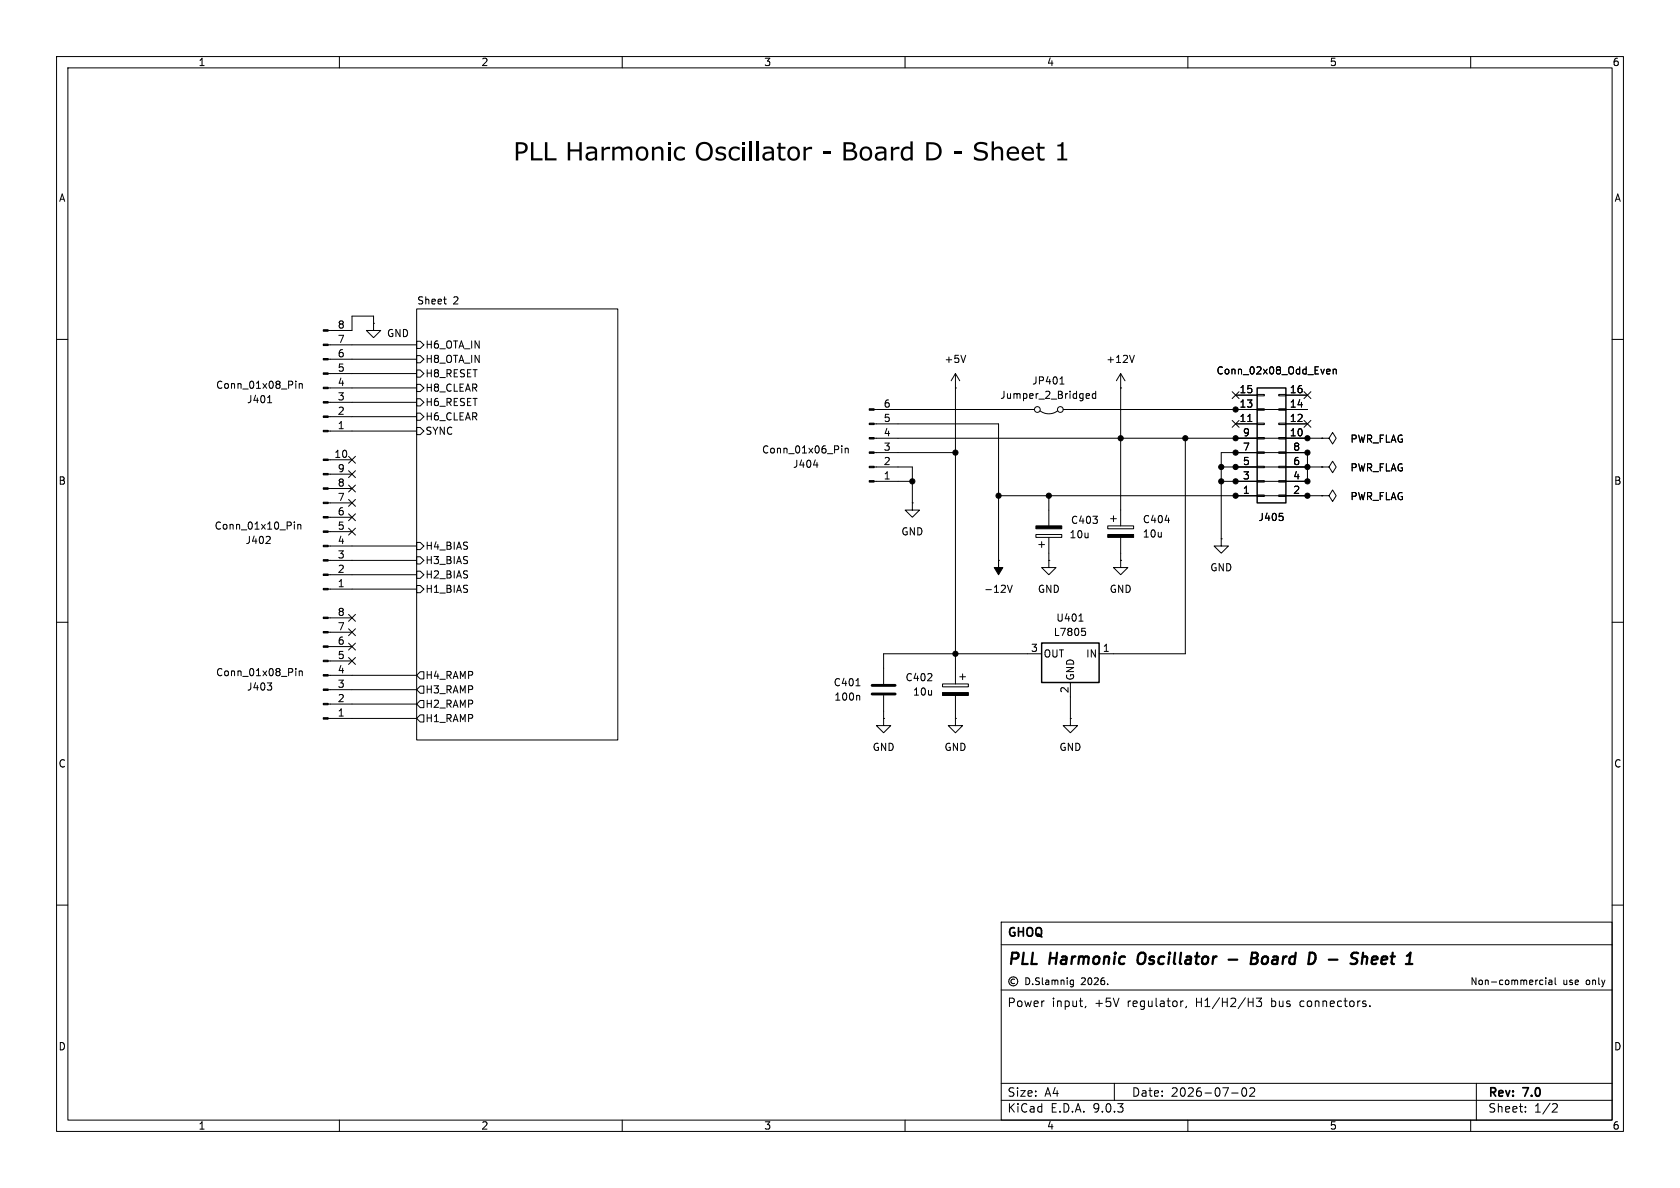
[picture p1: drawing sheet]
<svg xmlns="http://www.w3.org/2000/svg" width="297mm" height="210mm" viewBox="0 0 297 210" stroke-linecap="round" stroke-linejoin="round" font-family="sans-serif">
<g fill="none" stroke="#000" stroke-width=".18">
<path d="M10 10h277v190h-277zM12 12h273v186h-273zM60 10v2M110 10v2M160 10v2M210 10v2M260 10v2M66 57.2v1.2h1.3l-1.3 1.3-1.2-1.3h1.2M66 57.2h.1M66 57.2v-1.3h-3.8v2.5h-4.2M73.7 54.6h35.5v76.2h-35.5zM78.4 52.9h.5"/>
<path d="M78.8 53.7h.1M10 60h2M47.3 71.2h.7M52.3 67.4v.1M52.3 67.8v.9M52.9 67.8v.9M52.9 67.9l.2-.1 .3 .1v.8M58 76.2h15.7M58 73.7h15.7M58 71.1h15.7M58 68.6h15.7M58 66h15.7"/>
<path d="M58 63.5h15.7M58 61h15.7M73.7 70.5h.6l.6 .6-.6 .7h-.6zM73.7 65.4h.6l.6 .6-.6 .7h-.6zM73.7 60.3h.6l.6 .7-.6 .6h-.6zM73.7 62.9h.6l.6 .6-.6 .6h-.6zM73.7 73h.6l.6 .7-.6 .6h-.6zM73.7 67.9h.6l.6 .7-.6 .6h-.6zM73.7 75.6h.6l.6 .6-.6 .6h-.6zM148.8 78.8v.1M148.8 79.2v.9M149.4 79.2v.9"/>
<path d="M149.4 79.4l.2-.2 .3 .1 .1 .8M154.5 72.4h28.4M154.5 77.5h79.2M154.5 74.9h22v24.2M168.9 68.6h.1M168.9 66v54.9M168.9 66l.8 1.3M168.9 66l-.8 1.3M170.7 62.8l-.4 1.3M183.9 72.6a2.54 2.54 0 0 0 3 0M187.4 67.9h.7M187.6 66.8l.1-.2v1.3"/>
<path d="M188 72.4h43.1M192.1 70.4h.5M192.1 69.6h.3l.2 .3-.6 .1M193.7 69.6h-.4l-.2 .2 .1 .6h.5M193.7 69.2v1.2M198.1 68.6h.1M198.1 66l.8 1.3M198.1 66l-.7 1.3M198.1 66v27M200.5 62.8l-.4 1.3M209.5 77.5v38.1h-15.2M217.8 74.3l1.2 1.2"/>
<path d="M217.8 69.2l1.2 1.3M218.4 74.9h3.8M218.4 69.9h3.8M219 74.3l-1.2 1.2M219 69.2l-1.2 1.3M220.6 74.5h.7M222.2 79.9h1.3v.2h-1.3zM222.2 77.3h1.3v.3h-1.3zM222.2 74.8h1.3v.3h-1.3zM222.2 72.3h1.3v.2h-1.3zM222.2 69.7h1.3v.3h-1.3zM226.1 79.9h1.2v.2h-1.2z"/>
<path d="M226.1 77.3h1.2v.3h-1.2zM226.1 74.8h1.2v.3h-1.2zM226.1 72.3h1.2v.2h-1.2zM226.1 69.7h1.2v.3h-1.2zM227.3 74.9h3.8M227.3 69.9h3.8M230.5 69.2l1.2 1.3M230.5 74.3l1.2 1.2M231.7 69.2l-1.2 1.3M231.7 74.3l-1.2 1.2M233.7 77.5h1.2l.7-1 .6 1-.6 1-.7-1M233.7 77.5h.1"/>
<path d="M234.7 65.3h.4v.3l-.6 .1M235.1 66.1h-.4M235.7 65.4l.2-.1h.3v.8M235.7 65.3v.8M285 60h2M47.7 94.9l.1 .2-.1 .3-.7 .7h.8M52 92.3v.1M52 92.7v.8M52.6 92.7v.8M52.6 92.8l.2-.1 .3 .1 .1 .7M58 99.1h15.7M58 96.5h15.7"/>
<path d="M58 94h4.2M58 91.4h4.2M58 88.9h4.2M58 86.4h4.2M58 83.8h4.2M58 81.3h4.2M61.6 88.3l1.2 1.2M61.6 93.4l1.2 1.2M61.6 83.2l1.2 1.2M61.6 90.8l1.2 1.2M61.6 80.7l1.2 1.2M61.6 85.8l1.2 1.2"/>
<path d="M62.8 88.3l-1.2 1.2M62.8 93.4l-1.2 1.2M62.8 83.2l-1.2 1.2M62.8 90.8l-1.2 1.2M62.8 80.7l-1.2 1.2M62.8 85.8l-1.2 1.2M73.7 98.4h.6l.6 .7-.6 .6h-.6zM73.7 95.9h.6l.6 .6-.6 .7h-.6zM143.8 82.2h.8M154.5 85.1h6.8M154.5 82.6h6.8v6.3M154.5 80h14.4"/>
<path d="M161.3 88.9v1.3h-1.3l1.3 1.2 1.3-1.2h-1.3M161.3 88.9h.1M176.5 99.1h.1M176.5 87.6h57.2M183.1 94.5h4.6v.5h-4.6zM183.6 96.3h1.1M184.1 95.8v1M185.4 99.1v1.2h1.3l-1.3 1.3-1.3-1.3h1.3M185.4 99.1h.1M185.4 87.6v5.4M185.4 95v4.1M195.8 93h4.6v.5h-4.6z"/>
<path d="M196.3 91.7h1.1M196.8 91.2v1M198.1 99.1v1.2h1.3l-1.3 1.3-1.3-1.3h1.3M198.1 99.1h.1M198.1 95v4.1M206 92h.8M215.9 95.3v1.2h1.3l-1.3 1.3-1.3-1.3h1.3M215.9 95.3h.1M215.9 85.1h15.2v-5.1h-15.2v15.3M215.9 82.6h17.8M222.2 87.5h1.3v.3h-1.3zM222.2 85h1.3v.2h-1.3z"/>
<path d="M222.2 82.4h1.3v.3h-1.3zM226.1 87.5h1.2v.3h-1.2zM226.1 85h1.2v.2h-1.2zM226.1 82.4h1.2v.3h-1.2zM226.2 90.7h.6M226.7 91.3l.1 .2-.1 .5M233.7 82.6h1.2l.7-1.1 .6 1.1-.6 1-.7-1M233.7 82.6h.1M233.7 87.6h1.2l.7-1 .6 1-.6 1-.7-1M233.7 87.6h.1M10 110h2M52.3 118.2v.1"/>
<path d="M52.3 118.6v.9M52.9 118.6v.9M52.9 118.7l.2-.1 .3 .1v.8M58 119.4h15.7M58 116.8h4.2M58 114.3h4.2M58 111.8h4.2M58 109.2h4.2M58 104.1h15.7M58 101.6h15.7M61.6 116.2l1.2 1.2M61.6 113.7l1.2 1.2"/>
<path d="M61.6 108.6l1.2 1.2M61.6 111.2l1.2 1.2M62.8 116.2l-1.2 1.2M62.8 113.7l-1.2 1.2M62.8 108.6l-1.2 1.2M62.8 111.2l-1.2 1.2M73.7 101h.6l.6 .6-.6 .6h-.6zM73.7 103.5h.6l.6 .6-.6 .7h-.6zM74.3 118.7h.6v1.3h-.6l-.6-.6zM169.7 119.6h1M170.2 119.1v1M178.1 103.4l.4 1.3 .4-1.3"/>
<path d="M184.1 115.6h-27.9v5.3M190.7 109.8h.8M191.3 111.1h.6M191.4 111.6h.3l.2 .2-.1 .5h-.4M285 110h2M47.2 120.7h.8l-.4 .5M47.9 121.3l.1 .1-.1 .5M58 127h15.7M58 124.5h15.7M58 121.9h15.7M74.3 123.8h.6v1.3h-.6l-.6-.6zM74.3 121.3h.6v1.3h-.6l-.6-.7z"/>
<path d="M74.3 126.4h.6v1.2h-.6l-.6-.6zM151.3 121.2h.7M151.8 122.9l.2 .2v.7M156.2 127v1.3h1.3l-1.3 1.2-1.3-1.2h1.3M156.2 127h.1M156.2 122.9v4.1M166.6 120.9h4.6v.5h-4.6zM168.9 127v1.3h-1.3l1.3 1.2 1.3-1.2h-1.3M168.9 127h.1M168.9 122.9v4.1M189.2 127v1.3h-1.2l1.2 1.2 1.3-1.2h-1.3M189.2 127h.1"/>
<path d="M189.2 120.7v6.3M10 160h2M177 163h108v35h-108zM177 167h108M177 175h108M179.4 173.1a.41 .41 0 0 0-.7 .4 .41 .41 0 0 0 .7 .3M181.4 172.9a.61 .61 0 0 1 .7 .6 .61 .61 0 0 1-.7 .6zM182.6 173.9v.2M183.8 172.9h-.5l-.2 .2 .1 .3 .5 .2v.3l-.2 .2-.4-.1M184.3 172.9v1l.1 .2M184.9 173.3h.5v.8M185.4 173.5l-.4 .1-.2 .2 .2 .3 .4-.1"/>
<path d="M186 173.4l.3-.1 .2 .1M186 173.3v.8M186.5 173.4l.2-.1h.3v.8M186.5 173.4v.7M187.6 173.4l.2-.1h.2l.1 .8M187.6 173.3v.8M188.7 172.9v.1M188.7 173.3v.8M189.8 173.3h-.4l-.2 .2 .1 .5h.5M189.8 173.3v.9l-.3 .3-.3-.1M192 177.9l-.2 .3M209.2 176.9l-.4 .2"/>
<path d="M209.7 177.9l-.1 .3M222.1 176.4h.9l-.5 .6 .5 .2v.6l-.3 .1h-.4l-.2-.1M242.2 177.8v.1M272.4 173.3h.4M272.8 174l-.4 .1M273.3 172.9v.1M273.3 173.3v.8M273.8 173.3h.5l.1 .8M274.4 173.5l-.4 .1-.2 .2 .2 .3 .4-.1M274.9 172.9v1l.2 .2M285 160h2M60 198v2"/>
<path d="M110 198v2M160 198v2M177 191.5h108M177 194.5h108M197 191.5v3M210 198v2M217.7 193.2h1.2M219.7 192.4l.2-.1a.81 .81 0 0 1 .6 .6 .81 .81 0 0 1-.3 .8l-.2 .1a.81 .81 0 0 1-.3-1.4zM221 192.4l.5-.1 .2 .1 .1 .3-.9 1.1h.9M260 198v2M261 191.5v6.5M269.7 196.5v.1"/>
<path d="M269.7 195.7v.1M274.7 195.1l.5 .1 .1 .3-.9 1.1h.9"/>
<circle cx="183.4" cy="72.4" r=".51"/>
<circle cx="187.5" cy="72.4" r=".51"/>
<circle cx="179.1" cy="173.5" r=".8"/>
</g>
<path d="M201.3 168.7a1.5 1.5 0 0 0 0 1.6M217.2 169.6h1.5M221.2 169.4h.7M221.4 168.4h.6a.49 .49 0 0 1 .4 .5 .49 .49 0 0 1-.5 .5l.3 .1a.58 .58 0 0 1-.3 .9h-.8zM240.1 168.5a.85 .85 0 0 0-1 .1l-.2 .4 .1 .2M240.9 169.3a.49 .49 0 0 1 .8 .1l-.1 1M241 168.4l-.3 2M243.3 169.1l-.6 .1-.2 .9 .2 .3h.4M243.5 169.6l-1 .1" fill="none" stroke="#000" stroke-width=".4"/>
<g fill="#000" stroke="#000" stroke-width=".18">
<path d="M57.1 58.3h.9v.2h-.9zM57.1 76.1h.9v.2h-.9zM57.1 73.5h.9v.3h-.9zM57.1 71h.9v.2h-.9zM57.1 68.5h.9v.2h-.9zM57.1 65.9h.9v.3h-.9zM57.1 63.4h.9v.2h-.9zM57.1 60.8h.9v.3h-.9zM153.7 77.3h.8v.3h-.8zM153.7 74.8h.8v.3h-.8zM153.7 72.3h.8v.2h-.8zM57.1 98.9h.9v.3h-.9z"/>
<path d="M57.1 96.4h.9v.2h-.9zM57.1 93.9h.9v.2h-.9zM57.1 91.3h.9v.3h-.9zM57.1 88.8h.9v.2h-.9zM57.1 86.2h.9v.3h-.9zM57.1 83.7h.9v.2h-.9zM57.1 81.2h.9v.2h-.9zM153.7 85h.8v.2h-.8zM153.7 82.4h.8v.3h-.8zM153.7 79.9h.8v.2h-.8zM176.5 99.1v1.2h.8l-.8 1.3-.7-1.3h.7zM183.1 93h4.6v.5h-4.6z"/>
<path d="M195.8 94.5h4.6v.5h-4.6zM57.1 119.3h.9v.2h-.9zM57.1 116.7h.9v.3h-.9zM57.1 114.2h.9v.2h-.9zM57.1 111.6h.9v.3h-.9zM57.1 109.1h.9v.2h-.9zM57.1 104h.9v.3h-.9zM57.1 101.5h.9v.2h-.9zM57.1 126.9h.9v.2h-.9zM57.1 124.3h.9v.3h-.9zM57.1 121.8h.9v.2h-.9zM166.6 122.4h4.6v.5h-4.6z"/>
<circle cx="198.1" cy="77.5" r=".46"/>
<circle cx="209.5" cy="77.5" r=".46"/>
<circle cx="218.4" cy="72.4" r=".46"/>
<circle cx="218.4" cy="77.5" r=".46"/>
<circle cx="231.1" cy="77.5" r=".46"/>
<circle cx="161.3" cy="85.1" r=".46"/>
<circle cx="168.9" cy="80" r=".46"/>
<circle cx="176.5" cy="87.6" r=".46"/>
<circle cx="185.4" cy="87.6" r=".46"/>
<circle cx="215.9" cy="85.1" r=".46"/>
<circle cx="215.9" cy="82.6" r=".46"/>
<circle cx="218.4" cy="82.6" r=".46"/>
<circle cx="218.4" cy="80" r=".46"/>
<circle cx="218.4" cy="87.6" r=".46"/>
<circle cx="218.4" cy="85.1" r=".46"/>
<circle cx="231.1" cy="85.1" r=".46"/>
<circle cx="231.1" cy="82.6" r=".46"/>
<circle cx="231.1" cy="80" r=".46"/>
<circle cx="231.1" cy="87.6" r=".46"/>
<circle cx="168.9" cy="115.6" r=".46"/>
</g>
<path d="M222.2 68.6h5.1v20.3h-5.1zM184.1 113.7h10.2v7h-10.2z" fill="none" stroke="#000" stroke-width=".25"/>
<path d="M154.2 121.2h4M154.2 122.7h4" fill="none" stroke="#000" stroke-width=".51"/>
<path d="M119.4 26.2a1.4 1.4 0 0 1 1.7-.1v.4a.9 .9 0 0 0-1.5 .3 .9 .9 0 0 0 .9 1.2l.6-.2v.4a1.29 1.29 0 0 1-1.8-.2 1.29 1.29 0 0 1 .1-1.8zM142.1 25.9h.4v.4l.6-.3h.5v.4h-.6l-.5 .3v1.7h-.4z" fill="#000"/>
<g font-size="4.4">
<text x="90.8" y="29.8">PLL Harmonic</text>
<text x="122.8" y="29.8">Oscillator</text>
<text x="145.1" y="29.8">- Board D - Sheet 1</text>
</g>
<g font-size="2.8">
<text x="178" y="171.1">PLL</text>
<text x="185.6" y="171.1">Harmonic</text>
<text x="202" y="171.1">Oscillator</text>
<text x="223.6" y="171.1">Board</text>
<text x="234.6" y="171.1">D</text>
<text x="238.9" y="171.1">-</text>
<text x="243.7" y="171.1">Sheet</text>
</g>
<g font-size="2.1">
<text x="178" y="166">GHOQ</text>
<text x="178" y="178.2">Power</text>
<text x="185.9" y="178.2">input,</text>
<text x="193.6" y="178.2">+5V</text>
<text x="199.5" y="178.2">regulator,</text>
<text x="211.7" y="178.2">H1/H2/H3</text>
<text x="225.1" y="178.2">bus</text>
<text x="230.4" y="178.2">connectors.</text>
<text x="178" y="196.9">KiCad</text>
<text x="178" y="194.1">Size:</text>
<text x="184.7" y="194.1">A4</text>
<text x="185.7" y="196.9">E.D.A.</text>
<text x="193.3" y="196.9">9.0.3</text>
<text x="200" y="194.1">Date:</text>
<text x="207" y="194.1">2026-07-02</text>
<text x="263" y="194.3">Rev:</text>
<text x="263" y="196.9">Sheet:</text>
<text x="269.4" y="194.3">7.0</text>
<text x="271.2" y="196.9">1/2</text>
</g>
<g font-size="1.8">
<text x="35" y="11.9">1</text>
<text x="85" y="11.9">2</text>
<text x="135" y="11.9">3</text>
<text x="185" y="11.9">4</text>
<text x="235" y="11.9">5</text>
<text x="285" y="11.9">6</text>
<text x="10.3" y="35.9">A</text>
<text x="285.3" y="35.9">A</text>
<text x="73.7" y="53.9">Sheet</text>
<text x="80.1" y="53.9">2</text>
<text x="59.6" y="58.2">8</text>
<text x="68.3" y="59.8">GND</text>
<text x="59.6" y="65.8">5</text>
<text x="59.6" y="63.2">6</text>
<text x="59.6" y="60.7">7</text>
<text x="75.1" y="61.8">H6_OTA_IN</text>
<text x="75.1" y="64.4">H8_OTA_IN</text>
<text x="166.9" y="64.4">+5V</text>
<text x="195.5" y="64.4">+12V</text>
<text x="38.1" y="68.9">Conn_01x08_Pin</text>
<text x="43.6" y="71.5">J401</text>
<text x="59.6" y="70.9">3</text>
<text x="59.6" y="68.3">4</text>
<text x="75.1" y="72">H6_RESET</text>
<text x="75.1" y="66.9">H8_RESET</text>
<text x="75.1" y="69.4">H8_CLEAR</text>
<text x="176.7" y="70.7">Jumper_2_Bridged</text>
<text x="182.4" y="68.2">JP401</text>
<text x="215" y="66.4">Conn_02x08_Odd_Even</text>
<text x="219" y="69.6">15</text>
<text x="227.9" y="69.6">16</text>
<text x="59.6" y="75.9">1</text>
<text x="59.6" y="73.4">2</text>
<text x="75.1" y="74.5">H6_CLEAR</text>
<text x="75.1" y="77.1">SYNC</text>
<text x="156.1" y="77.2">4</text>
<text x="156.1" y="74.7">5</text>
<text x="156.1" y="72.1">6</text>
<text x="219" y="74.7">11</text>
<text x="219" y="72.1">13</text>
<text x="219.6" y="77.2">9</text>
<text x="227.9" y="77.2">10</text>
<text x="227.9" y="74.7">12</text>
<text x="227.9" y="72.1">14</text>
<text x="59" y="81">10</text>
<text x="59.6" y="83.6">9</text>
<text x="134.6" y="80.4">Conn_01x06_Pin</text>
<text x="140.1" y="82.9">J404</text>
<text x="156.1" y="82.3">2</text>
<text x="156.1" y="79.8">3</text>
<text x="219.6" y="82.3">5</text>
<text x="219.6" y="79.8">7</text>
<text x="228.5" y="82.3">6</text>
<text x="228.5" y="79.8">8</text>
<text x="238.6" y="83.5">PWR_FLAG</text>
<text x="238.6" y="78.5">PWR_FLAG</text>
<text x="10.3" y="85.9">B</text>
<text x="59.6" y="88.6">7</text>
<text x="59.6" y="86.1">8</text>
<text x="156.1" y="84.8">1</text>
<text x="219.6" y="87.4">1</text>
<text x="219.6" y="84.8">3</text>
<text x="228.5" y="87.4">2</text>
<text x="228.5" y="84.8">4</text>
<text x="238.6" y="88.6">PWR_FLAG</text>
<text x="285.3" y="85.9">B</text>
<text x="37.8" y="93.8">Conn_01x10_Pin</text>
<text x="59.6" y="93.7">5</text>
<text x="59.6" y="91.2">6</text>
<text x="159.3" y="94.8">GND</text>
<text x="189" y="95.4">10u</text>
<text x="189.2" y="92.8">C403</text>
<text x="201.9" y="92.7">C404</text>
<text x="201.9" y="95.2">10u</text>
<text x="222.4" y="92.3">J405</text>
<text x="43.3" y="96.4">J402</text>
<text x="59.6" y="101.3">2</text>
<text x="59.6" y="98.8">3</text>
<text x="59.6" y="96.3">4</text>
<text x="75.1" y="99.9">H3_BIAS</text>
<text x="75.1" y="97.4">H4_BIAS</text>
<text x="213.9" y="101.2">GND</text>
<text x="59.6" y="103.9">1</text>
<text x="75.1" y="102.5">H2_BIAS</text>
<text x="75.1" y="105">H1_BIAS</text>
<text x="173.9" y="105">-12V</text>
<text x="183.4" y="105">GND</text>
<text x="196.1" y="105">GND</text>
<text x="59.6" y="111.5">7</text>
<text x="59.6" y="109">8</text>
<text x="186.2" y="112.6">L7805</text>
<text x="186.6" y="110.1">U401</text>
<text x="38.1" y="119.7">Conn_01x08_Pin</text>
<text x="59.6" y="119.1">4</text>
<text x="59.6" y="116.6">5</text>
<text x="59.6" y="114">6</text>
<text x="182.2" y="115.3">3</text>
<text x="184.4" y="116.4">OUT</text>
<text x="191.9" y="116.4">IN</text>
<text x="194.9" y="115.3">1</text>
<text x="43.6" y="122.3">J403</text>
<text x="59.6" y="124.2">2</text>
<text x="59.6" y="121.7">3</text>
<text x="75.1" y="125.3">H2_RAMP</text>
<text x="75.1" y="122.8">H3_RAMP</text>
<text x="75.1" y="120.2">H4_RAMP</text>
<text x="147.3" y="121.5">C401</text>
<text x="147.4" y="124.1">100n</text>
<text x="160" y="120.6">C402</text>
<text x="161.3" y="123.2">10u</text>
<text x="189" y="122.6" transform="rotate(-90 189 122.6)">2</text>
<text x="190.1" y="120.4" transform="rotate(-90 190.1 120.4)">GND</text>
<text x="59.6" y="126.7">1</text>
<text x="75.1" y="127.9">H1_RAMP</text>
<text x="10.3" y="135.9">C</text>
<text x="154.2" y="132.9">GND</text>
<text x="166.9" y="132.9">GND</text>
<text x="187.2" y="132.9">GND</text>
<text x="285.3" y="135.9">C</text>
<text x="10.3" y="185.9">D</text>
<text x="285.3" y="185.9">D</text>
<text x="35" y="199.9">1</text>
<text x="85" y="199.9">2</text>
<text x="135" y="199.9">3</text>
<text x="185" y="199.9">4</text>
<text x="235" y="199.9">5</text>
<text x="285" y="199.9">6</text>
</g>
<g font-size="1.7">
<text x="191.3" y="174.3">2026.</text>
<text x="259.8" y="174.3">Non-commercial</text>
<text x="276.3" y="174.3">use</text>
<text x="280.5" y="174.3">only</text>
</g>
</svg>
